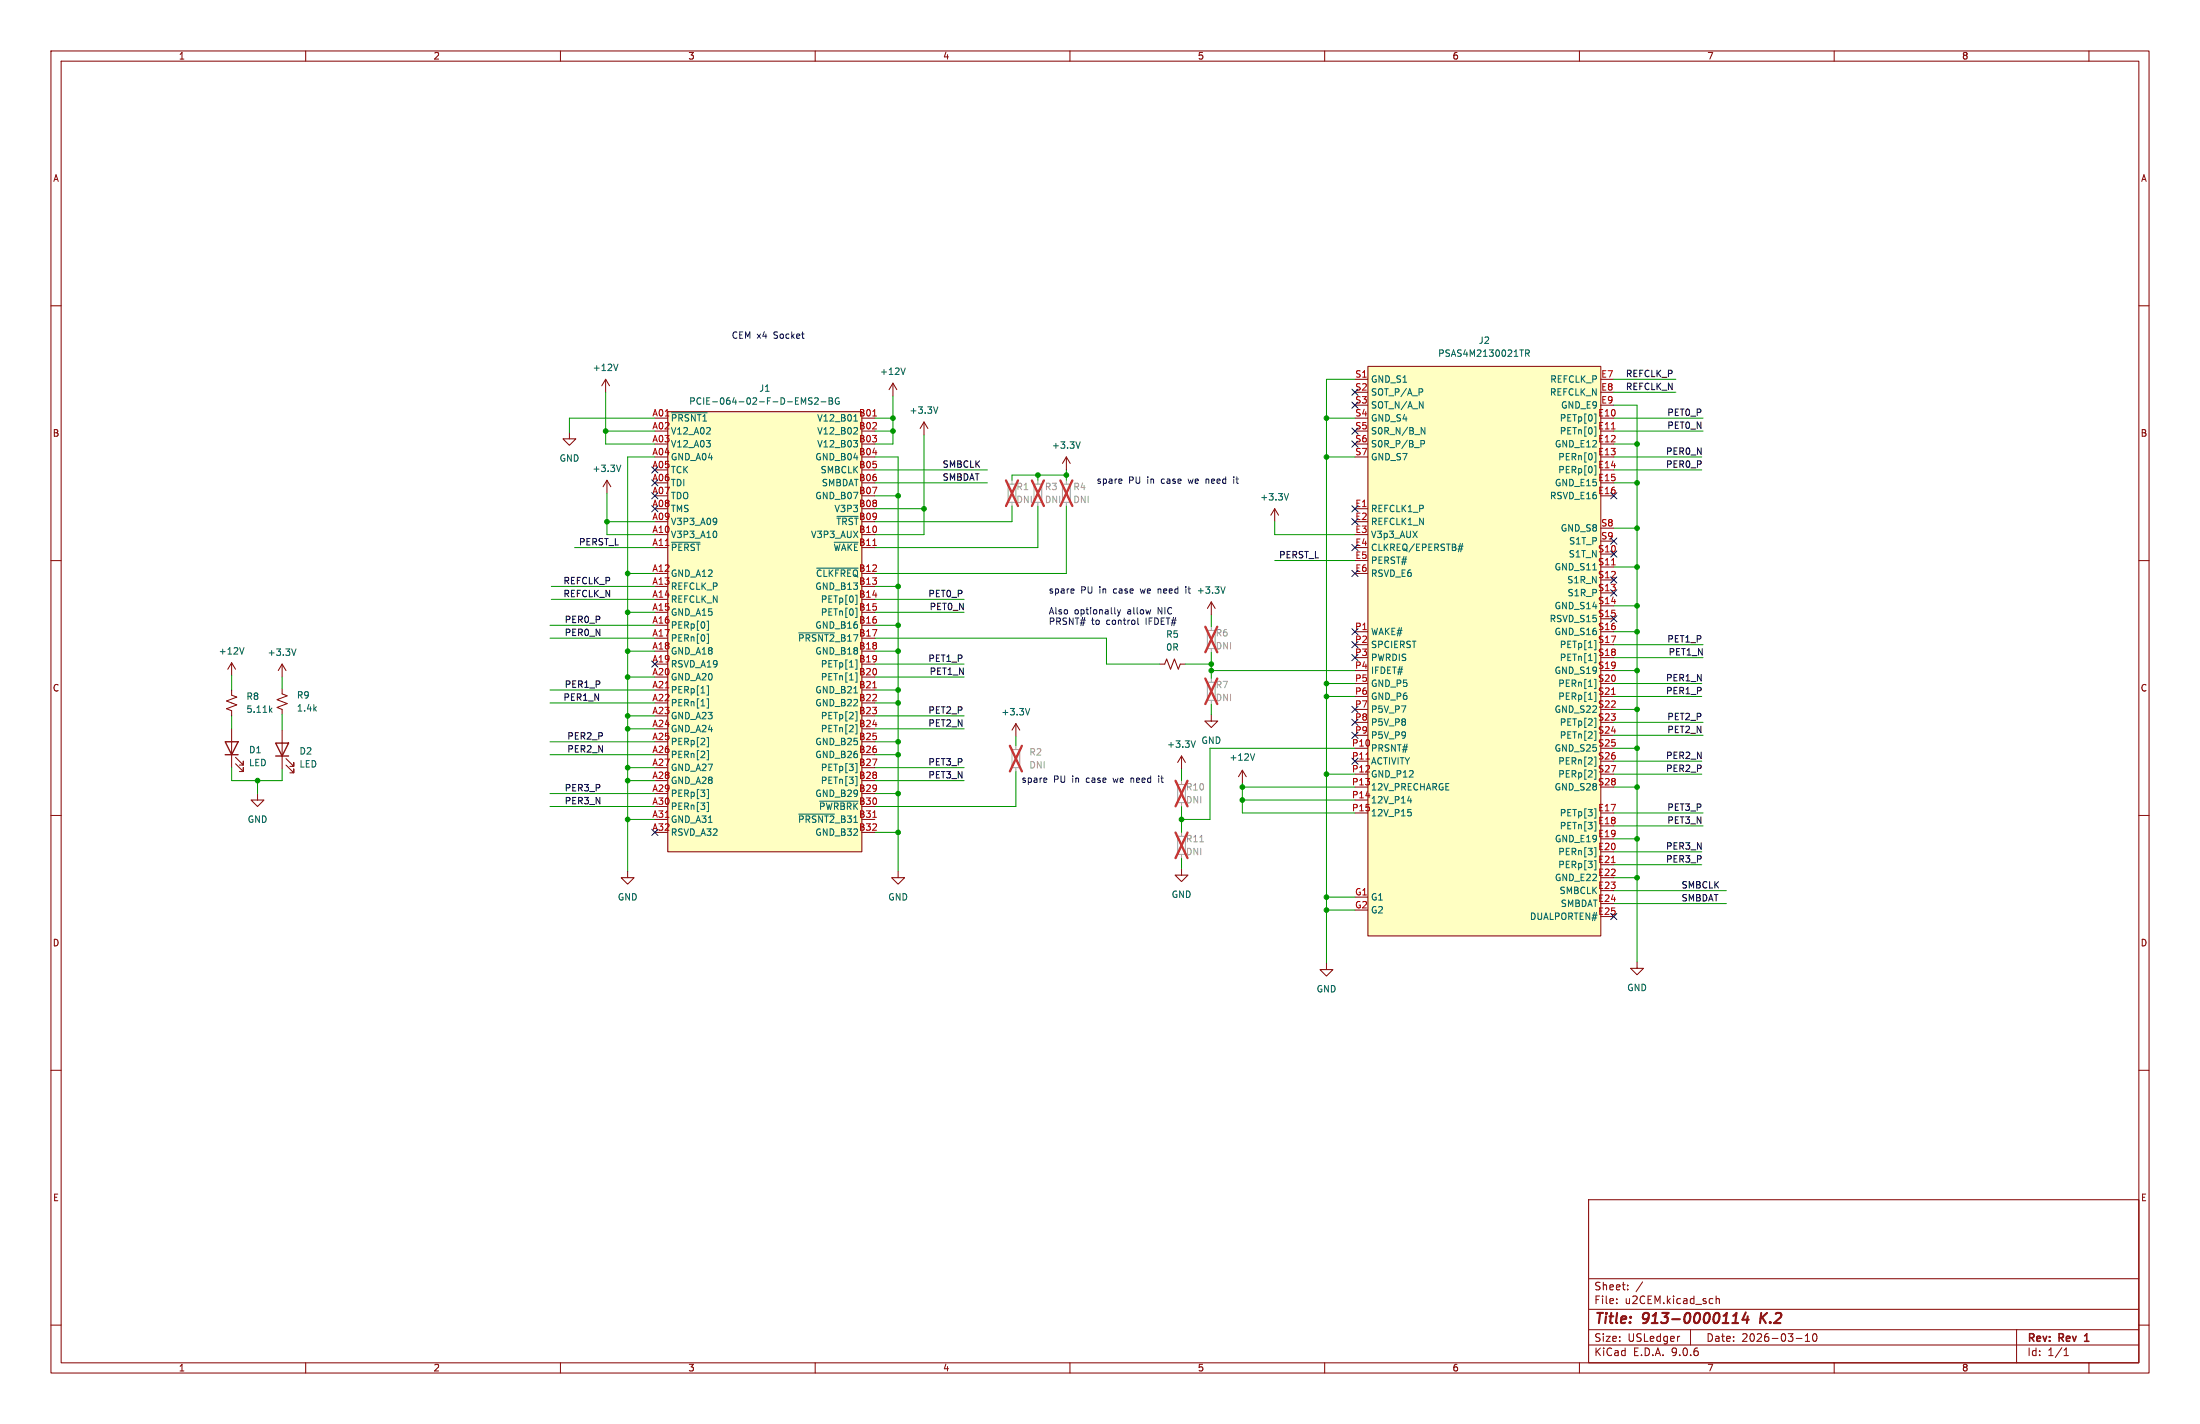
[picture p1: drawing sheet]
<svg xmlns="http://www.w3.org/2000/svg" width="432mm" height="279mm" viewBox="0 0 432 279" stroke-linecap="round" stroke-linejoin="round" font-family="sans-serif">
<g fill="none" stroke="#840000" stroke-width=".2">
<path d="M10 10h411.8v259.4h-411.8zM12 12h407.8v255.4h-407.8zM60 10v2M110 10v2M160 10v2M210 10v2M260 10v2M310 10v2M360 10v2M410 10v2M10 60h2M175.3 75.2l-.8 1.3"/>
<path d="M175.3 75.2l.7 1.3M175.3 75.2v2.5M419.8 60h2M111.8 84.8v1.3h1.2l-1.2 1.3-1.3-1.3h1.3M119.1 94.2l-.7 1.3M119.1 94.2l.8 1.3M119.1 94.2v2.6M181.4 82.8l-.8 1.3M181.4 82.8l.7 1.3M181.4 82.8v2.5M209.3 89.7l-.8 1.2M209.3 89.7l.8 1.2"/>
<path d="M209.3 89.7v2.5M250.2 99.8l-.8 1.3M250.2 99.8l.8 1.3M250.2 99.8v2.6M10 110h2M419.8 110h2M45.5 130l-.8 1.3M45.5 130l.7 1.3M45.5 130v2.6M55.4 135.1v1l1 .4-2 .8 2 .7-2 .8 1 .4v1M55.4 130.3v2.5M55.4 130.3l-.8 1.3"/>
<path d="M55.4 130.3l.7 1.3M10 160h2M45.5 143v7.6M46.2 149.9l1.6 1.5v-.8v.8h-.8M46.2 148.6l1.6 1.5v-.7v.7h-.8M50.5 155.7v1.3h1.3l-1.3 1.2-1.2-1.2h1.2M55.4 143.3v7.6M56.1 150.1l1.6 1.5v-.7v.7h-.8M56.1 148.8l1.6 1.6v-.8v.8h-.8M199.4 142l-.8 1.3M199.4 142l.8 1.3M199.4 142v2.5"/>
<path d="M419.8 160h2M176.3 170.9v1.3h1.2l-1.2 1.3-1.3-1.3h1.3M260.3 189v1.2h1.3l-1.3 1.3-1.2-1.3h1.2M321.3 188.7v1.3h1.3l-1.3 1.3-1.3-1.3h1.3M10 210h2M419.8 210h2M311.8 235.4h108v32h-108zM10 260h2M311.8 256.9h108M311.8 250.9h108M317.3 255.6v.2M317.3 254.9v.1"/>
<path d="M319.5 252.9v.2M319.5 252.2v.1M322.4 251.5l-1.3 1.9M336.8 254.3v1.5M336.8 254.9l.2-.1 .4 .1 .1 .9M419.8 260h2M60 267.4v2M110 267.4v2M160 267.4v2M210 267.4v2M260 267.4v2M310 267.4v2"/>
<path d="M311.8 263.9h108M311.8 260.9h108M329.5 262.2h.2M331.8 260.9v3M352.5 262.6h1.2M354.3 263.2h.9M354.3 262.1l.5-.4v1.5M355.9 261.8l.2-.1a.8 .8 0 0 1 .5 .7 .8 .8 0 0 1-.5 .8l-.2-.2-.1-.4zM360 267.4v2M395.8 260.9v6.5M405.1 266h.9M405.1 264.9l.4-.4v1.5"/>
<path d="M410 267.4v2"/>
</g>
<path d="M409.1 263.2h.9M409.3 262l-.2 .1" fill="none" stroke="#840000" stroke-width=".3"/>
<path d="M340 259.6h1.1M340.2 258.2l.6-.6-.2 2M342.6 257.5l-.6 1.4h1.2M343 258.3l-.1 1.3M345.7 257.6l-.3 2M346.8 257.6l-1.3 1.1" fill="none" stroke="#840000" stroke-width=".4"/>
<path d="M197.9 95h1.5v3.6h-1.5zM198.6 94.2v.8M198.6 98.6v.7M198.6 147.1h1.6v3.5h-1.6zM199.4 146.3v.8M199.4 150.6v.8" fill="none" stroke="#a1a1a1" stroke-width=".2"/>
<path d="M197.5 94.3l2.3 5M199.8 94.3l-2.3 5M198.2 146.3l2.4 5M200.6 146.3l-2.4 5" fill="none" stroke="#e12e31" stroke-width=".46"/>
<path d="M177.7 72.2l-.4 1.3M184.1 79.8l-.4 1.3M121.8 91.3l-.4 1.2M212 86.7l-.4 1.3M252.9 96.8l-.4 1.3M47.9 127.1l-.4 1.2M58.1 127.3l-.4 1.3M202.1 139l-.4 1.3" fill="none" stroke="#006464" stroke-width=".2"/>
<path d="M44.2 145.5h2.5l-1.2 2.6zM44.2 148.1h2.5M54.1 145.8h2.5l-1.2 2.5zM54.1 148.3h2.5" fill="none" stroke="#840000" stroke-width=".25"/>
<path d="M131.1 80.8h38.1v86.3h-38.1z" fill="#ffffc2"/>
<path d="M118.9 74.4l-.8 1.3M118.9 74.4l.7 1.3M118.9 74.4v2.6M131.1 80.8h38.1v86.3h-38.1zM45.5 135.4v1l1 .4-2.1 .7 2.1 .8-2.1 .8 1.1 .3v1.1M123.2 170.9v1.3h1.3l-1.3 1.3-1.3-1.3h1.3" fill="none" stroke="#840000" stroke-width=".2"/>
<g fill="none" stroke="#006464" stroke-width=".2">
<path d="M121.3 71.4l-.4 1.3M157.7 79l.4-1v1.3M159.4 78.1l-.5-.1-.2 .2v.3l.6 .3 .1 .3-.2 .2h-.5M159.9 78.2l.5-.2 .2 .4-.8 .9h.8M161.2 78.8h.9M162.7 78h.4l.3 .3-.3 .4 .3 .1v.3l-.2 .2h-.5zM162.7 78.7h.4M164.7 78.1a.59 .59 0 0 0-.8 .6 .59 .59 0 0 0 .8 .6v-.5h-.2M131.8 81h7M138.6 85.2h.8M138.6 86.4h.8l-.4 .5M139.4 84v.4"/>
<path d="M139.4 87v.6M167.5 86.4h.8l-.4 .5M167.6 82.6h.7M167.8 81.5l.2-.1v1.2M168.3 84.4l-.8 .8h.8M168.3 87.5v.1M131.8 106.4h5.6M140.6 101.7l.1 .7-.2 .4M140.6 104.3l.1 .4-.1 .7M140.7 102.2l-.1 .2M160.3 111.5h8.1M163.7 106.4h4.7"/>
<path d="M164.3 101.3h4.1M167.9 116.8h.3v1.8h-.3M167.9 119.3h.3v1.8h-.3M53 139.3l.4 .5M53.4 138.9l-.5 .5M138.7 121.9h.4v1.8h-.4M138.7 124.4h.4v1.8h-.4M138.7 134.6h.4v1.8h-.4M138.7 137.1h.4v1.8h-.4M156.8 124.2h7M167.6 136h.7M167.9 129.5h.3v1.8h-.3"/>
<path d="M167.9 132h.3v1.8h-.3M167.9 139.7h.3v1.8h-.3M138.7 144.7h.4v1.8h-.4M138.7 147.3h.4v1.8h-.4M138.7 154.9h.4v1.8h-.4M138.7 157.4h.4v1.8h-.4M156.8 159.7h7M160.9 157.2h7.5M167.9 142.2h.3v1.8h-.3M167.9 149.8h.3v1.8h-.3M167.9 152.4h.3v1.8h-.3"/>
</g>
<path d="M171.3 81.6h.7M171.3 107h.7M171.3 135h.7M171.3 160.4h.7" fill="none" stroke="#a90000" stroke-width=".2"/>
<path d="M208.5 95h1.6v3.6h-1.6zM209.3 94.2v.8M209.3 98.6v.7" fill="none" stroke="#a1a1a1" stroke-width=".2"/>
<path d="M208.1 94.3l2.4 5M210.5 94.3l-2.4 5" fill="none" stroke="#e12e31" stroke-width=".46"/>
<path d="M268.5 71.9h45.7v111.7h-45.7z" fill="#ffffc2"/>
<g fill="none" stroke="#840000" stroke-width=".2">
<path d="M265.9 74.4h2.6M268.5 71.9h45.7v111.7h-45.7zM265.9 99.8h2.6M237.7 118.1l-.7 1.3M237.7 118.1l.8 1.3M237.7 118.1v2.6M227.6 130.3h1l.4-1 .7 2 .8-2 .8 2 .3-1h1.1M265.9 124h2.6M231.9 148.3l-.8 1.3M231.9 148.3l.8 1.3M231.9 148.3v2.6M237.7 140.2v1.3h1.3l-1.3 1.2-1.2-1.2h1.2"/>
<path d="M243.8 151.1l-.7 1.3M243.8 151.1l.8 1.3M243.8 151.1v2.6M231.9 170.4v1.3h1.3l-1.3 1.3-1.3-1.3h1.3"/>
</g>
<g fill="none" stroke="#006464" stroke-width=".2">
<path d="M278.6 78.8l.7 1.3v-1.3M279.1 76.3l.1 .2-.1 .4M299.4 69.3h.6l.1-.5-.7-.1v1.2M299.7 69.3l.5 .6M278.9 86.4h.5l.2 .3-.1 .3-.6 .1M278.9 83.9l.8 1.3v-1.3M312.9 81.2h.3v1.8h-.3M312.9 83.8h.3v1.8h-.3M312.9 88.9h.3v1.8h-.3M312.9 91.4h.3v1.8h-.3M240.5 115.1l-.5 1.3M286.1 107.7h.9"/>
<path d="M286.3 107.2h.9M286.6 106.6l-.3 1.7M287 106.6l-.3 1.7M312.9 125.7h.3v1.8h-.3M312.9 128.2h.3v1.8h-.3M312.9 133.3h.3v1.8h-.3M312.9 135.8h.3v1.9h-.3M234.6 145.4l-.4 1.2M246.3 147.9l-.5 1.3M276.3 157.1h.8M276.3 158.8h.6M276.8 159.3l.2 .2v.3l-.2 .3"/>
<path d="M276.9 156.7v.9M312.9 140.9h.3v1.8h-.3M312.9 143.5h.3v1.8h-.3M312.9 148.5h.3v1.9h-.3M312.9 151.1h.3v1.8h-.3M312.9 158.7h.3v1.8h-.3M312.9 161.2h.3v1.9h-.3M312.9 166.3h.3v1.8h-.3M312.9 168.9h.3v1.8h-.3"/>
</g>
<path d="M316.3 84.2h.7M316.3 110.8h.7M316.3 136.2h.7M268.1 148.9h.7M316.3 169.3h.7" fill="none" stroke="#a90000" stroke-width=".2"/>
<g fill="none" stroke="#a1a1a1" stroke-width=".2">
<path d="M202.9 95h1.6v3.6h-1.6zM203.7 94.2v.8M203.7 98.6v.7M237 133.9h1.5v3.5h-1.5zM237 123.7h1.5v3.6h-1.5zM237.7 122.9v.8M237.7 127.3v.7M237.7 133.1v.8M237.7 137.4v.8M231.1 153.9h1.6v3.6h-1.6zM231.9 153.2v.7M231.9 157.5v.7"/>
<path d="M231.1 164.1h1.6v3.5h-1.6zM231.9 163.3v.8M231.9 167.6v.8"/>
</g>
<path d="M202.5 94.3l2.4 5M204.9 94.3l-2.4 5M236.6 133.1l2.3 5M236.6 123l2.3 5M238.9 133.1l-2.3 5M238.9 123l-2.3 5M230.7 153.2l2.4 5M233.1 153.2l-2.4 5M230.7 163.4l2.4 5M233.1 163.4l-2.4 5" fill="none" stroke="#e12e31" stroke-width=".46"/>
<path d="M235.5 165.2h.7" fill="none" stroke="#989898" stroke-width=".2"/>
<g fill="none" stroke="#009600" stroke-width=".2">
<path d="M118.9 77v10.1h9.6M175.3 77.7v9.4h-3.6M265.9 74.4h-5.6v114.6M316.7 74.4h12.2M316.7 79.5h4.6v109.2M316.7 77h12.2M118.9 84.6h9.6M119.1 96.8v8.1h9.4M128.5 89.7h-5.3v81.2M128.5 82h-16.7v2.8M171.7 82h3.6M171.7 84.6h3.6"/>
<path d="M171.7 94.7h22.1M171.7 89.7h4.6v81.2M171.7 92.2h22.1M171.7 99.8h9.7M171.7 97.3h4.6M181.4 85.3v19.6h-9.7M198.6 99.3v3.1h-26.9M203.7 93.2v1M203.7 99.3v8.1h-32M209.3 93.2h-10.7v1M209.3 99.3v13.2h-37.6M209.3 92.2v2"/>
<path d="M260.3 82h5.6M260.3 89.7h5.6M316.7 82h17.6M316.7 84.6h17.6M316.7 94.7h4.6M316.7 92.2h17.3M316.7 89.7h17.3M316.7 87.1h4.6M108.2 117.6h20.3M108.2 115.1h20.3M112.8 107.4h15.7M119.1 102.4h9.4"/>
<path d="M123.2 112.5h5.3M171.7 117.6h17.5M171.7 115.1h4.6M250.2 102.4v2.5h15.7M250.2 110h15.7M316.7 118.9h4.6M316.7 111.3h4.6M316.7 103.6h4.6M45.5 132.6v2.8M55.4 132.8v2.3M107.9 125.2h20.6M107.9 122.7h20.6"/>
<path d="M107.9 137.9h20.6M107.9 135.4h20.6M123.2 120.1h5.3M123.2 132.8h5.3M123.2 127.8h5.3M171.7 125.2h45.5v5.1h10.4M171.7 120.1h17.5M171.7 132.8h17.5M171.7 127.8h4.6M171.7 122.7h4.6M171.7 137.9h4.6M171.7 130.3h17.5"/>
<path d="M171.7 135.4h4.6M232.7 130.3h5M237.7 131.6h28.2M237.7 120.7v2.2M237.7 128v5.1M237.7 138.2v2M260.3 136.7h5.6M260.3 134.1h5.6M316.7 139.2h4.6M316.7 124h4.6M316.7 129h17.6M316.7 126.5h17.6"/>
<path d="M316.7 131.6h4.6M316.7 136.7h17.3M316.7 134.1h17.3M45.5 150.6v2.6h9.9v-2.3M45.5 140.5v2.5M50.5 153.2v2.5M55.4 140.2v3.1M107.9 158.2h20.6M107.9 155.7h20.6M107.9 148.1h20.6M107.9 145.5h20.6M123.2 143h5.3"/>
<path d="M123.2 153.2h5.3M123.2 150.6h5.3M123.2 140.5h5.3M171.7 143h17.5M171.7 153.2h17.5M171.7 155.7h4.6M171.7 150.6h17.5M171.7 148.1h4.6M171.7 145.5h4.6M171.7 140.5h17.5M199.4 151.4v6.8h-27.7M199.4 144.5v1.8"/>
<path d="M231.9 150.9v2.3M231.9 158.2v5.1M243.8 154.4h22.1M243.8 153.7v5.8h22.1M243.8 157h22.1M260.3 151.9h5.6M265.9 146.8h-28.4v14h-5.6M316.7 151.9h17.3M316.7 154.4h4.6M316.7 146.8h4.6M316.7 159.5h17.6M316.7 149.4h17.3"/>
<path d="M316.7 141.7h17.6M316.7 144.3h17.6M123.2 160.8h5.3M171.7 163.3h4.6M231.9 168.4v2M260.3 176h5.6M260.3 178.6h5.6M316.7 172.2h4.6M316.7 162.1h17.6M316.7 164.6h4.6M316.7 169.7h17.3M316.7 167.1h17.3"/>
<path d="M316.7 177.3h22.1M316.7 174.8h22.1"/>
</g>
<g fill="none" stroke="#000084" stroke-width=".2">
<path d="M265.3 76.4l1.2 1.2M265.3 78.9l1.2 1.2M266.5 76.4l-1.2 1.2M266.5 78.9l-1.2 1.2M127.9 96.7l1.2 1.2M127.9 99.2l1.2 1.2M127.9 91.6l1.2 1.2M127.9 94.1l1.2 1.3M129.1 96.7l-1.2 1.2M129.1 99.2l-1.2 1.2M129.1 91.6l-1.2 1.2M129.1 94.1l-1.2 1.3"/>
<path d="M265.3 84l1.2 1.2M265.3 86.5l1.2 1.2M265.3 99.2l1.2 1.2M266.5 84l-1.2 1.2M266.5 86.5l-1.2 1.2M266.5 99.2l-1.2 1.2M316.1 96.7l1.2 1.2M317.3 96.7l-1.2 1.2M265.3 111.9l1.2 1.2M265.3 101.8l1.2 1.2M265.3 106.8l1.2 1.3M266.5 111.9l-1.2 1.2"/>
<path d="M266.5 101.8l-1.2 1.2M266.5 106.8l-1.2 1.3M316.1 105.6l1.2 1.2M316.1 113.2l1.2 1.2M316.1 115.7l1.2 1.2M316.1 108.1l1.2 1.2M317.3 105.6l-1.2 1.2M317.3 113.2l-1.2 1.2M317.3 115.7l-1.2 1.2M317.3 108.1l-1.2 1.2M127.9 129.7l1.2 1.2M129.1 129.7l-1.2 1.2"/>
<path d="M265.3 123.3l1.2 1.3M265.3 125.9l1.2 1.2M265.3 128.4l1.2 1.2M265.3 138.6l1.2 1.2M266.5 123.3l-1.2 1.3M266.5 125.9l-1.2 1.2M266.5 128.4l-1.2 1.2M266.5 138.6l-1.2 1.2M316.1 120.8l1.2 1.2M317.3 120.8l-1.2 1.2M265.3 141.1l1.2 1.2M265.3 143.7l1.2 1.2"/>
<path d="M265.3 148.7l1.2 1.3M266.5 141.1l-1.2 1.2M266.5 143.7l-1.2 1.2M266.5 148.7l-1.2 1.3M127.9 162.7l1.2 1.2M129.1 162.7l-1.2 1.2M316.1 179.2l1.2 1.2M317.3 179.2l-1.2 1.2"/>
</g>
<g fill="none" stroke="#0000c2" stroke-width=".2">
<path d="M220 94l.2 .3-.6 .1M220.1 94.8h-.1M236.7 94v.8M236.9 94l-.2 .1M242.1 93.6v.1M242.1 94v.8M210.6 115.5l.2 .3-.6 .2M210.7 116.3l-.1 .1M219.3 119.6l.3 .9M219.9 119.6l-.3 .9M227.3 115.5v.9M227.5 115.5l-.2 .2"/>
<path d="M232.8 115.1v.1M232.8 115.5v.9M218.8 120.4l.2 .1M219.6 120.5l-.2 .3M223.3 121.3v1l.2 .2M205.3 152.7l.2 .3-.6 .1M205.4 153.5h-.1M222 152.7v.8M222.2 152.7l-.2 .1M227.4 152.2v.2M227.4 152.7v.8"/>
</g>
<g fill="#009600" stroke="#009600" stroke-width=".2">
<circle cx="123.2" cy="132.8" r=".46"/>
<circle cx="123.2" cy="120.1" r=".46"/>
<circle cx="123.2" cy="112.5" r=".46"/>
<circle cx="118.9" cy="84.6" r=".46"/>
<circle cx="119.1" cy="102.4" r=".46"/>
<circle cx="176.3" cy="97.3" r=".46"/>
<circle cx="181.4" cy="99.8" r=".46"/>
<circle cx="176.3" cy="115.1" r=".46"/>
<circle cx="203.7" cy="93.2" r=".46"/>
<circle cx="209.3" cy="93.2" r=".46"/>
<circle cx="176.3" cy="127.8" r=".46"/>
<circle cx="176.3" cy="122.7" r=".46"/>
<circle cx="176.3" cy="135.4" r=".46"/>
<circle cx="175.3" cy="84.6" r=".46"/>
<circle cx="175.3" cy="82" r=".46"/>
<circle cx="123.2" cy="127.8" r=".46"/>
<circle cx="123.2" cy="160.8" r=".46"/>
<circle cx="123.2" cy="153.2" r=".46"/>
<circle cx="123.2" cy="150.6" r=".46"/>
<circle cx="123.2" cy="140.5" r=".46"/>
<circle cx="123.2" cy="143" r=".46"/>
<circle cx="50.5" cy="153.2" r=".46"/>
<circle cx="176.3" cy="148.1" r=".46"/>
<circle cx="176.3" cy="155.7" r=".46"/>
<circle cx="176.3" cy="137.9" r=".46"/>
<circle cx="176.3" cy="145.5" r=".46"/>
<circle cx="176.3" cy="163.3" r=".46"/>
<circle cx="260.3" cy="89.7" r=".46"/>
<circle cx="260.3" cy="82" r=".46"/>
<circle cx="260.3" cy="176" r=".46"/>
<circle cx="260.3" cy="151.9" r=".46"/>
<circle cx="321.3" cy="154.4" r=".46"/>
<circle cx="321.3" cy="164.6" r=".46"/>
<circle cx="321.3" cy="172.2" r=".46"/>
<circle cx="260.3" cy="178.6" r=".46"/>
<circle cx="321.3" cy="146.8" r=".46"/>
<circle cx="321.3" cy="118.9" r=".46"/>
<circle cx="321.3" cy="131.6" r=".46"/>
<circle cx="321.3" cy="124" r=".46"/>
<circle cx="321.3" cy="139.2" r=".46"/>
<circle cx="243.8" cy="154.4" r=".46"/>
<circle cx="260.3" cy="134.1" r=".46"/>
<circle cx="260.3" cy="136.7" r=".46"/>
<circle cx="243.8" cy="157" r=".46"/>
<circle cx="231.9" cy="160.8" r=".46"/>
<circle cx="237.7" cy="130.3" r=".46"/>
<circle cx="237.7" cy="131.6" r=".46"/>
<circle cx="321.3" cy="103.6" r=".46"/>
<circle cx="321.3" cy="94.7" r=".46"/>
<circle cx="321.3" cy="87.1" r=".46"/>
<circle cx="321.3" cy="111.3" r=".46"/>
</g>
<g font-size="2.8" fill="#840000">
<text x="312.8" y="260.3">Title:</text>
<text x="322.5" y="260.3">913-0000114</text>
<text x="346.3" y="260.3">K.2</text>
</g>
<g font-size="2.1" fill="#840000">
<text x="312.8" y="256.1">File:</text>
<text x="312.8" y="253.4">Sheet:</text>
<text x="318.9" y="256.1">u2CEM.kicad_sch</text>
<text x="312.8" y="263.5">Size:</text>
<text x="319.5" y="263.5">USLedger</text>
<text x="334.8" y="263.5">Date:</text>
<text x="341.8" y="263.5">2026-03-10</text>
<text x="397.8" y="263.7">Rev:</text>
<text x="404.2" y="263.7">Rev</text>
<text x="409.9" y="263.7">1</text>
<text x="312.8" y="266.3">KiCad</text>
<text x="320.5" y="266.3">E.D.A.</text>
<text x="328.1" y="266.3">9.0.6</text>
<text x="397.8" y="266.3">Id:</text>
<text x="401.9" y="266.3">1/1</text>
</g>
<g font-size="1.8" fill="#840000">
<text x="35" y="11.9">1</text>
<text x="85" y="11.9">2</text>
<text x="135" y="11.9">3</text>
<text x="185" y="11.9">4</text>
<text x="235" y="11.9">5</text>
<text x="285" y="11.9">6</text>
<text x="335" y="11.9">7</text>
<text x="385" y="11.9">8</text>
<text x="10.3" y="35.9">A</text>
<text x="420.1" y="35.9">A</text>
<text x="10.3" y="85.9">B</text>
<text x="420.1" y="85.9">B</text>
<text x="10.3" y="135.9">C</text>
<text x="420.1" y="135.9">C</text>
<text x="10.3" y="185.9">D</text>
<text x="420.1" y="185.9">D</text>
<text x="10.3" y="235.9">E</text>
<text x="420.1" y="235.9">E</text>
<text x="35" y="269.3">1</text>
<text x="85" y="269.3">2</text>
<text x="135" y="269.3">3</text>
<text x="185" y="269.3">4</text>
<text x="235" y="269.3">5</text>
<text x="285" y="269.3">6</text>
<text x="335" y="269.3">7</text>
<text x="385" y="269.3">8</text>
</g>
<g font-size="1.8" fill="#0000c2">
<text x="143.5" y="66.6">CEM x4</text>
<text x="152" y="66.6">Socket</text>
<text x="215.1" y="95">spare</text>
<text x="221.5" y="95">PU</text>
<text x="225.3" y="95">in</text>
<text x="228.2" y="95">case</text>
<text x="233.7" y="95">we</text>
<text x="237.3" y="95">need</text>
<text x="243" y="95">it</text>
<text x="205.7" y="116.6">spare</text>
<text x="212.1" y="116.6">PU</text>
<text x="215.9" y="116.6">in</text>
<text x="218.8" y="116.6">case</text>
<text x="224.3" y="116.6">we</text>
<text x="227.9" y="116.6">need</text>
<text x="233.6" y="116.6">it +3.3V</text>
<text x="205.7" y="120.6">Also</text>
<text x="205.7" y="122.7">PRSNT#</text>
<text x="210.8" y="120.6">optionally</text>
<text x="214.2" y="122.7">to</text>
<text x="217.3" y="122.7">control</text>
<text x="221.4" y="120.6">allow</text>
<text x="225.2" y="122.7">IFDET#</text>
<text x="227.5" y="120.6">NIC</text>
<text x="200.4" y="153.7">spare</text>
<text x="206.8" y="153.7">PU</text>
<text x="210.5" y="153.7">in</text>
<text x="213.5" y="153.7">case</text>
<text x="219" y="153.7">we</text>
<text x="222.6" y="153.7">need</text>
<text x="228.2" y="153.7">it</text>
</g>
<g font-size="1.8" fill="#006464">
<text x="282.2" y="70.2">PSAS4M2130021TR</text>
<text x="290.1" y="67.7">J2</text>
<text x="116.2" y="73">+12V</text>
<text x="148.9" y="77.1">J1</text>
<text x="172.6" y="73.8">+12V</text>
<text x="269" y="75.3">GND_S1</text>
<text x="269" y="77.8">SOT_P/A_P</text>
<text x="304.1" y="77.8">REFCLK_N</text>
<text x="304.2" y="75.3">REFCLK_P</text>
<text x="131.6" y="82.9">~{PRSNT1}</text>
<text x="135.2" y="79.6">PCIE-064-02-F-D-EMS2-BG</text>
<text x="160.3" y="82.9">V12_B01</text>
<text x="178.4" y="81.4">+3.3V</text>
<text x="269" y="80.4">SOT_N/A_N</text>
<text x="269" y="82.9">GND_S4</text>
<text x="306" y="82.9">PETp[0]</text>
<text x="306.3" y="80.4">GND_E9</text>
<text x="131.6" y="85.4">V12_A02</text>
<text x="131.6" y="88">V12_A03</text>
<text x="160.3" y="85.4">V12_B02</text>
<text x="160.3" y="88">V12_B03</text>
<text x="206.4" y="88.2">+3.3V</text>
<text x="269" y="85.4">S0R_N/B_N</text>
<text x="269" y="88">S0R_P/B_P</text>
<text x="305.1" y="88">GND_E12</text>
<text x="306" y="85.4">PETn[0]</text>
<text x="109.7" y="90.8">GND</text>
<text x="116.2" y="92.8">+3.3V</text>
<text x="131.6" y="90.5">GND_A04</text>
<text x="131.6" y="93.1">TCK</text>
<text x="159.9" y="90.5">GND_B04</text>
<text x="161" y="93.1">SMBCLK</text>
<text x="161.2" y="95.6">SMBDAT</text>
<text x="269" y="90.5">GND_S7</text>
<text x="305.1" y="95.6">GND_E15</text>
<text x="305.7" y="90.5">PERn[0]</text>
<text x="305.7" y="93.1">PERp[0]</text>
<text x="131.6" y="98.1">TDO</text>
<text x="131.6" y="100.7">TMS</text>
<text x="159.9" y="98.1">GND_B07</text>
<text x="163.7" y="100.7">V3P3</text>
<text x="247.2" y="98.4">+3.3V</text>
<text x="269" y="100.7">REFCLK1_P</text>
<text x="304.1" y="98.1">RSVD_E16</text>
<text x="131.6" y="103.2">V3P3_A09</text>
<text x="131.6" y="105.8">V3P3_A10</text>
<text x="159.1" y="105.8">V3P3_AUX</text>
<text x="164" y="103.2">~{TRST}</text>
<text x="269" y="103.2">REFCLK1_N</text>
<text x="269" y="105.8">V3p3_AUX</text>
<text x="306.2" y="104.5">GND_S8</text>
<text x="307.9" y="107">S1T_P</text>
<text x="131.6" y="108.3">~{PERST}</text>
<text x="131.6" y="113.4">GND_A12</text>
<text x="160" y="113.4">~{CLKFREQ}</text>
<text x="163.5" y="108.3">~{WAKE}</text>
<text x="269" y="108.3">CLKREQ/EPERSTB#</text>
<text x="269" y="110.8">PERST#</text>
<text x="269" y="113.4">RSVD_E6</text>
<text x="305" y="112.1">GND_S11</text>
<text x="307.8" y="109.6">S1T_N</text>
<text x="131.6" y="115.9">REFCLK_P</text>
<text x="131.6" y="118.5">REFCLK_N</text>
<text x="159.9" y="115.9">GND_B13</text>
<text x="161" y="118.5">PETp[0]</text>
<text x="305" y="119.7">GND_S14</text>
<text x="307.5" y="114.7">S1R_N</text>
<text x="307.6" y="117.2">S1R_P</text>
<text x="131.6" y="121">GND_A15</text>
<text x="131.6" y="123.5">PERp[0]</text>
<text x="159.9" y="123.5">GND_B16</text>
<text x="161" y="121">PETn[0]</text>
<text x="228.8" y="125.3">R5</text>
<text x="269" y="124.8">WAKE#</text>
<text x="304.1" y="122.3">RSVD_S15</text>
<text x="305" y="124.8">GND_S16</text>
<text x="42.8" y="128.6">+12V</text>
<text x="52.4" y="128.9">+3.3V</text>
<text x="131.6" y="126.1">PERn[0]</text>
<text x="131.6" y="128.6">GND_A18</text>
<text x="131.6" y="131.2">RSVD_A19</text>
<text x="156.5" y="126.1">~{PRSNT2}_B17</text>
<text x="159.9" y="128.6">GND_B18</text>
<text x="161" y="131.2">PETp[1]</text>
<text x="228.8" y="127.9">0R</text>
<text x="269" y="127.4">SPCIERST</text>
<text x="269" y="129.9">PWRDIS</text>
<text x="306" y="127.4">PETp[1]</text>
<text x="306" y="129.9">PETn[1]</text>
<text x="48.3" y="137.5">R8</text>
<text x="58.2" y="137.3">R9</text>
<text x="131.6" y="133.7">GND_A20</text>
<text x="131.6" y="136.2">PERp[1]</text>
<text x="159.9" y="136.2">GND_B21</text>
<text x="161" y="133.7">PETn[1]</text>
<text x="269" y="132.4">IFDET#</text>
<text x="269" y="135">GND_P5</text>
<text x="269" y="137.5">GND_P6</text>
<text x="305" y="132.4">GND_S19</text>
<text x="305.7" y="135">PERn[1]</text>
<text x="305.7" y="137.5">PERp[1]</text>
<text x="48.3" y="140.1">5.11k</text>
<text x="58.2" y="139.8">1.4k</text>
<text x="131.6" y="138.8">PERn[1]</text>
<text x="131.6" y="141.3">GND_A23</text>
<text x="131.6" y="143.9">GND_A24</text>
<text x="159.9" y="138.8">GND_B22</text>
<text x="161" y="141.3">PETp[2]</text>
<text x="161" y="143.9">PETn[2]</text>
<text x="196.4" y="140.6">+3.3V</text>
<text x="269" y="140.1">P5V_P7</text>
<text x="269" y="142.6">P5V_P8</text>
<text x="305" y="140.1">GND_S22</text>
<text x="306" y="142.6">PETp[2]</text>
<text x="48.8" y="148">D1</text>
<text x="58.7" y="148.2">D2</text>
<text x="131.6" y="146.4">PERp[2]</text>
<text x="131.6" y="148.9">PERn[2]</text>
<text x="159.9" y="146.4">GND_B25</text>
<text x="159.9" y="148.9">GND_B26</text>
<text x="229" y="146.9">+3.3V</text>
<text x="235.7" y="146.2">GND</text>
<text x="241.2" y="149.5">+12V</text>
<text x="269" y="145.1">P5V_P9</text>
<text x="269" y="147.7">PRSNT#</text>
<text x="305" y="147.7">GND_S25</text>
<text x="306" y="145.1">PETn[2]</text>
<text x="48.8" y="150.5">LED</text>
<text x="58.7" y="150.8">LED</text>
<text x="131.6" y="151.5">GND_A27</text>
<text x="131.6" y="154">GND_A28</text>
<text x="161" y="151.5">PETp[3]</text>
<text x="161" y="154">PETn[3]</text>
<text x="269" y="150.2">ACTIVITY</text>
<text x="269" y="152.8">GND_P12</text>
<text x="269" y="155.3">12V_PRECHARGE</text>
<text x="305" y="155.3">GND_S28</text>
<text x="305.7" y="150.2">PERn[2]</text>
<text x="305.7" y="152.8">PERp[2]</text>
<text x="48.5" y="161.6">GND</text>
<text x="131.6" y="156.6">PERp[3]</text>
<text x="131.6" y="159.1">PERn[3]</text>
<text x="131.6" y="161.6">GND_A31</text>
<text x="156.5" y="161.6">~{PRSNT2}_B31</text>
<text x="159.9" y="156.6">GND_B29</text>
<text x="160.7" y="159.1">~{PWRBRK}</text>
<text x="269" y="157.8">12V_P14</text>
<text x="269" y="160.4">12V_P15</text>
<text x="306" y="160.4">PETp[3]</text>
<text x="131.6" y="164.2">RSVD_A32</text>
<text x="159.9" y="164.2">GND_B32</text>
<text x="305.1" y="165.5">GND_E19</text>
<text x="305.7" y="168">PERn[3]</text>
<text x="306" y="162.9">PETn[3]</text>
<text x="305.1" y="173.1">GND_E22</text>
<text x="305.7" y="170.5">PERp[3]</text>
<text x="121.2" y="176.9">GND</text>
<text x="174.2" y="176.9">GND</text>
<text x="229.9" y="176.4">GND</text>
<text x="269" y="176.9">G1</text>
<text x="269" y="179.4">G2</text>
<text x="306" y="175.6">SMBCLK</text>
<text x="306.2" y="178.2">SMBDAT</text>
<text x="300.2" y="180.7">DUALPORTEN#</text>
<text x="258.3" y="194.9">GND</text>
<text x="319.3" y="194.7">GND</text>
</g>
<g font-size="1.8" fill="#a90000">
<text x="265.9" y="74.2">S1</text>
<text x="265.9" y="76.7">S2</text>
<text x="314.2" y="74.2">E7</text>
<text x="314.2" y="76.7">E8</text>
<text x="127.9" y="81.8">A01</text>
<text x="168.5" y="81.8">B01</text>
<text x="265.9" y="79.2">S3</text>
<text x="265.9" y="81.8">S4</text>
<text x="313.6" y="81.8">E10</text>
<text x="314.2" y="79.2">E9</text>
<text x="127.9" y="84.3">A02</text>
<text x="127.9" y="86.9">A03</text>
<text x="127.9" y="89.4">A04</text>
<text x="168.5" y="84.3">B02</text>
<text x="168.5" y="86.9">B03</text>
<text x="168.5" y="89.4">B04</text>
<text x="265.9" y="84.3">S5</text>
<text x="265.9" y="86.9">S6</text>
<text x="265.9" y="89.4">S7</text>
<text x="313.6" y="84.3">E11</text>
<text x="313.6" y="86.9">E12</text>
<text x="313.6" y="89.4">E13</text>
<text x="127.9" y="91.9">A05</text>
<text x="127.9" y="94.5">A06</text>
<text x="131.6" y="95.6">TDI</text>
<text x="168.5" y="91.9">B05</text>
<text x="168.5" y="94.5">B06</text>
<text x="313.6" y="91.9">E14</text>
<text x="313.6" y="94.5">E15</text>
<text x="127.9" y="97">A07</text>
<text x="127.9" y="99.6">A08</text>
<text x="168.5" y="97">B07</text>
<text x="168.5" y="99.6">B08</text>
<text x="265.9" y="99.6">E1</text>
<text x="313.6" y="97">E16</text>
<text x="127.9" y="102.1">A09</text>
<text x="127.9" y="104.6">A10</text>
<text x="127.9" y="107.2">A11</text>
<text x="168.5" y="102.1">B09</text>
<text x="168.5" y="104.6">B10</text>
<text x="168.5" y="107.2">B11</text>
<text x="265.9" y="102.1">E2</text>
<text x="265.9" y="104.6">E3</text>
<text x="265.9" y="107.2">E4</text>
<text x="314.2" y="103.4">S8</text>
<text x="314.2" y="105.9">S9</text>
<text x="127.9" y="112.3">A12</text>
<text x="168.5" y="112.3">B12</text>
<text x="265.9" y="109.7">E5</text>
<text x="265.9" y="112.3">E6</text>
<text x="313.6" y="108.5">S10</text>
<text x="313.6" y="111">S11</text>
<text x="313.6" y="113.5">S12</text>
<text x="127.9" y="114.8">A13</text>
<text x="127.9" y="117.3">A14</text>
<text x="127.9" y="119.9">A15</text>
<text x="168.5" y="114.8">B13</text>
<text x="168.5" y="117.3">B14</text>
<text x="168.5" y="119.9">B15</text>
<text x="313.6" y="116.1">S13</text>
<text x="313.6" y="118.6">S14</text>
<text x="127.9" y="122.4">A16</text>
<text x="127.9" y="125">A17</text>
<text x="168.5" y="122.4">B16</text>
<text x="168.5" y="125">B17</text>
<text x="265.9" y="123.7">P1</text>
<text x="313.6" y="121.2">S15</text>
<text x="313.6" y="123.7">S16</text>
<text x="127.9" y="127.5">A18</text>
<text x="127.9" y="130">A19</text>
<text x="168.5" y="127.5">B18</text>
<text x="168.5" y="130">B19</text>
<text x="265.9" y="126.2">P2</text>
<text x="265.9" y="128.8">P3</text>
<text x="265.9" y="131.3">P4</text>
<text x="313.6" y="126.2">S17</text>
<text x="313.6" y="128.8">S18</text>
<text x="313.6" y="131.3">S19</text>
<text x="127.9" y="132.6">A20</text>
<text x="127.9" y="135.1">A21</text>
<text x="127.9" y="137.7">A22</text>
<text x="168.5" y="132.6">B20</text>
<text x="168.5" y="135.1">B21</text>
<text x="168.5" y="137.7">B22</text>
<text x="265.9" y="133.9">P5</text>
<text x="265.9" y="136.4">P6</text>
<text x="313.6" y="133.9">S20</text>
<text x="313.6" y="136.4">S21</text>
<text x="127.9" y="140.2">A23</text>
<text x="127.9" y="142.7">A24</text>
<text x="168.5" y="140.2">B23</text>
<text x="168.5" y="142.7">B24</text>
<text x="265.9" y="138.9">P7</text>
<text x="265.9" y="141.5">P8</text>
<text x="313.6" y="138.9">S22</text>
<text x="313.6" y="141.5">S23</text>
<text x="127.9" y="145.3">A25</text>
<text x="127.9" y="147.8">A26</text>
<text x="168.5" y="145.3">B25</text>
<text x="168.5" y="147.8">B26</text>
<text x="265.3" y="146.6">P10</text>
<text x="265.3" y="149.1">P11</text>
<text x="265.9" y="144">P9</text>
<text x="313.6" y="144">S24</text>
<text x="313.6" y="146.6">S25</text>
<text x="313.6" y="149.1">S26</text>
<text x="127.9" y="150.4">A27</text>
<text x="127.9" y="152.9">A28</text>
<text x="127.9" y="155.4">A29</text>
<text x="168.5" y="150.4">B27</text>
<text x="168.5" y="152.9">B28</text>
<text x="168.5" y="155.4">B29</text>
<text x="265.3" y="151.6">P12</text>
<text x="265.3" y="154.2">P13</text>
<text x="313.6" y="151.6">S27</text>
<text x="313.6" y="154.2">S28</text>
<text x="127.9" y="158">A30</text>
<text x="127.9" y="160.5">A31</text>
<text x="168.5" y="158">B30</text>
<text x="168.5" y="160.5">B31</text>
<text x="265.3" y="156.7">P14</text>
<text x="265.3" y="159.3">P15</text>
<text x="313.6" y="159.3">E17</text>
<text x="313.6" y="161.8">E18</text>
<text x="127.9" y="163.1">A32</text>
<text x="168.5" y="163.1">B32</text>
<text x="313.6" y="164.3">E19</text>
<text x="313.6" y="166.9">E20</text>
<text x="313.6" y="169.4">E21</text>
<text x="313.6" y="172">E22</text>
<text x="265.9" y="175.8">G1</text>
<text x="265.9" y="178.3">G2</text>
<text x="313.6" y="174.5">E23</text>
<text x="313.6" y="177">E24</text>
<text x="313.6" y="179.6">E25</text>
</g>
<g font-size="1.8" fill="#0f0f0f">
<text x="319" y="74.1">REFCLK_P</text>
<text x="319" y="76.6">REFCLK_N</text>
<text x="327.2" y="81.7">PET0_P</text>
<text x="326.9" y="89.3">PER0_N</text>
<text x="327.2" y="84.2">PET0_N</text>
<text x="184.9" y="94.4">SMBDAT</text>
<text x="184.9" y="91.9">SMBCLK</text>
<text x="326.9" y="91.9">PER0_P</text>
<text x="113.5" y="107.1">PERST_L</text>
<text x="251" y="109.6">PERST_L</text>
<text x="110.5" y="117.3">REFCLK_N</text>
<text x="110.5" y="114.7">REFCLK_P</text>
<text x="182.1" y="117.3">PET0_P</text>
<text x="182.4" y="119.8">PET0_N</text>
<text x="110.7" y="122.3">PER0_P</text>
<text x="110.7" y="124.9">PER0_N</text>
<text x="182.1" y="130">PET1_P</text>
<text x="327.2" y="126.1">PET1_P</text>
<text x="327.4" y="128.7">PET1_N</text>
<text x="110.5" y="137.6">PER1_N</text>
<text x="110.7" y="135">PER1_P</text>
<text x="182.4" y="132.5">PET1_N</text>
<text x="326.9" y="136.3">PER1_P</text>
<text x="326.9" y="133.8">PER1_N</text>
<text x="182.1" y="142.7">PET2_N</text>
<text x="182.1" y="140.1">PET2_P</text>
<text x="327.2" y="143.9">PET2_N</text>
<text x="327.2" y="141.4">PET2_P</text>
<text x="111.3" y="145.2">PER2_P</text>
<text x="111.3" y="147.7">PER2_N</text>
<text x="326.9" y="149">PER2_N</text>
<text x="110.7" y="155.4">PER3_P</text>
<text x="182.1" y="152.8">PET3_N</text>
<text x="182.1" y="150.3">PET3_P</text>
<text x="326.9" y="151.5">PER2_P</text>
<text x="110.7" y="157.9">PER3_N</text>
<text x="327.2" y="161.7">PET3_N</text>
<text x="327.2" y="159.2">PET3_P</text>
<text x="326.9" y="166.8">PER3_N</text>
<text x="326.9" y="169.3">PER3_P</text>
<text x="329.9" y="176.9">SMBDAT</text>
<text x="329.9" y="174.4">SMBCLK</text>
</g>
<g font-size="1.8" fill="#989898">
<text x="199.4" y="96.4">R1</text>
<text x="199.4" y="98.9">DNI</text>
<text x="205" y="96.4">R3</text>
<text x="205" y="98.9">DNI</text>
<text x="210.6" y="96.4">R4</text>
<text x="210.6" y="98.9">DNI</text>
<text x="238.5" y="125.1">R6</text>
<text x="238.5" y="127.6">DNI</text>
<text x="238.5" y="135.2">R7</text>
<text x="238.5" y="137.8">DNI</text>
<text x="201.9" y="148.4">R2</text>
<text x="201.9" y="151">DNI</text>
<text x="232.7" y="155.3">R10</text>
<text x="232.7" y="157.8">DNI</text>
<text x="232.7" y="168">DNI</text>
<text x="232.7" y="165.5">R11</text>
</g>
</svg>
